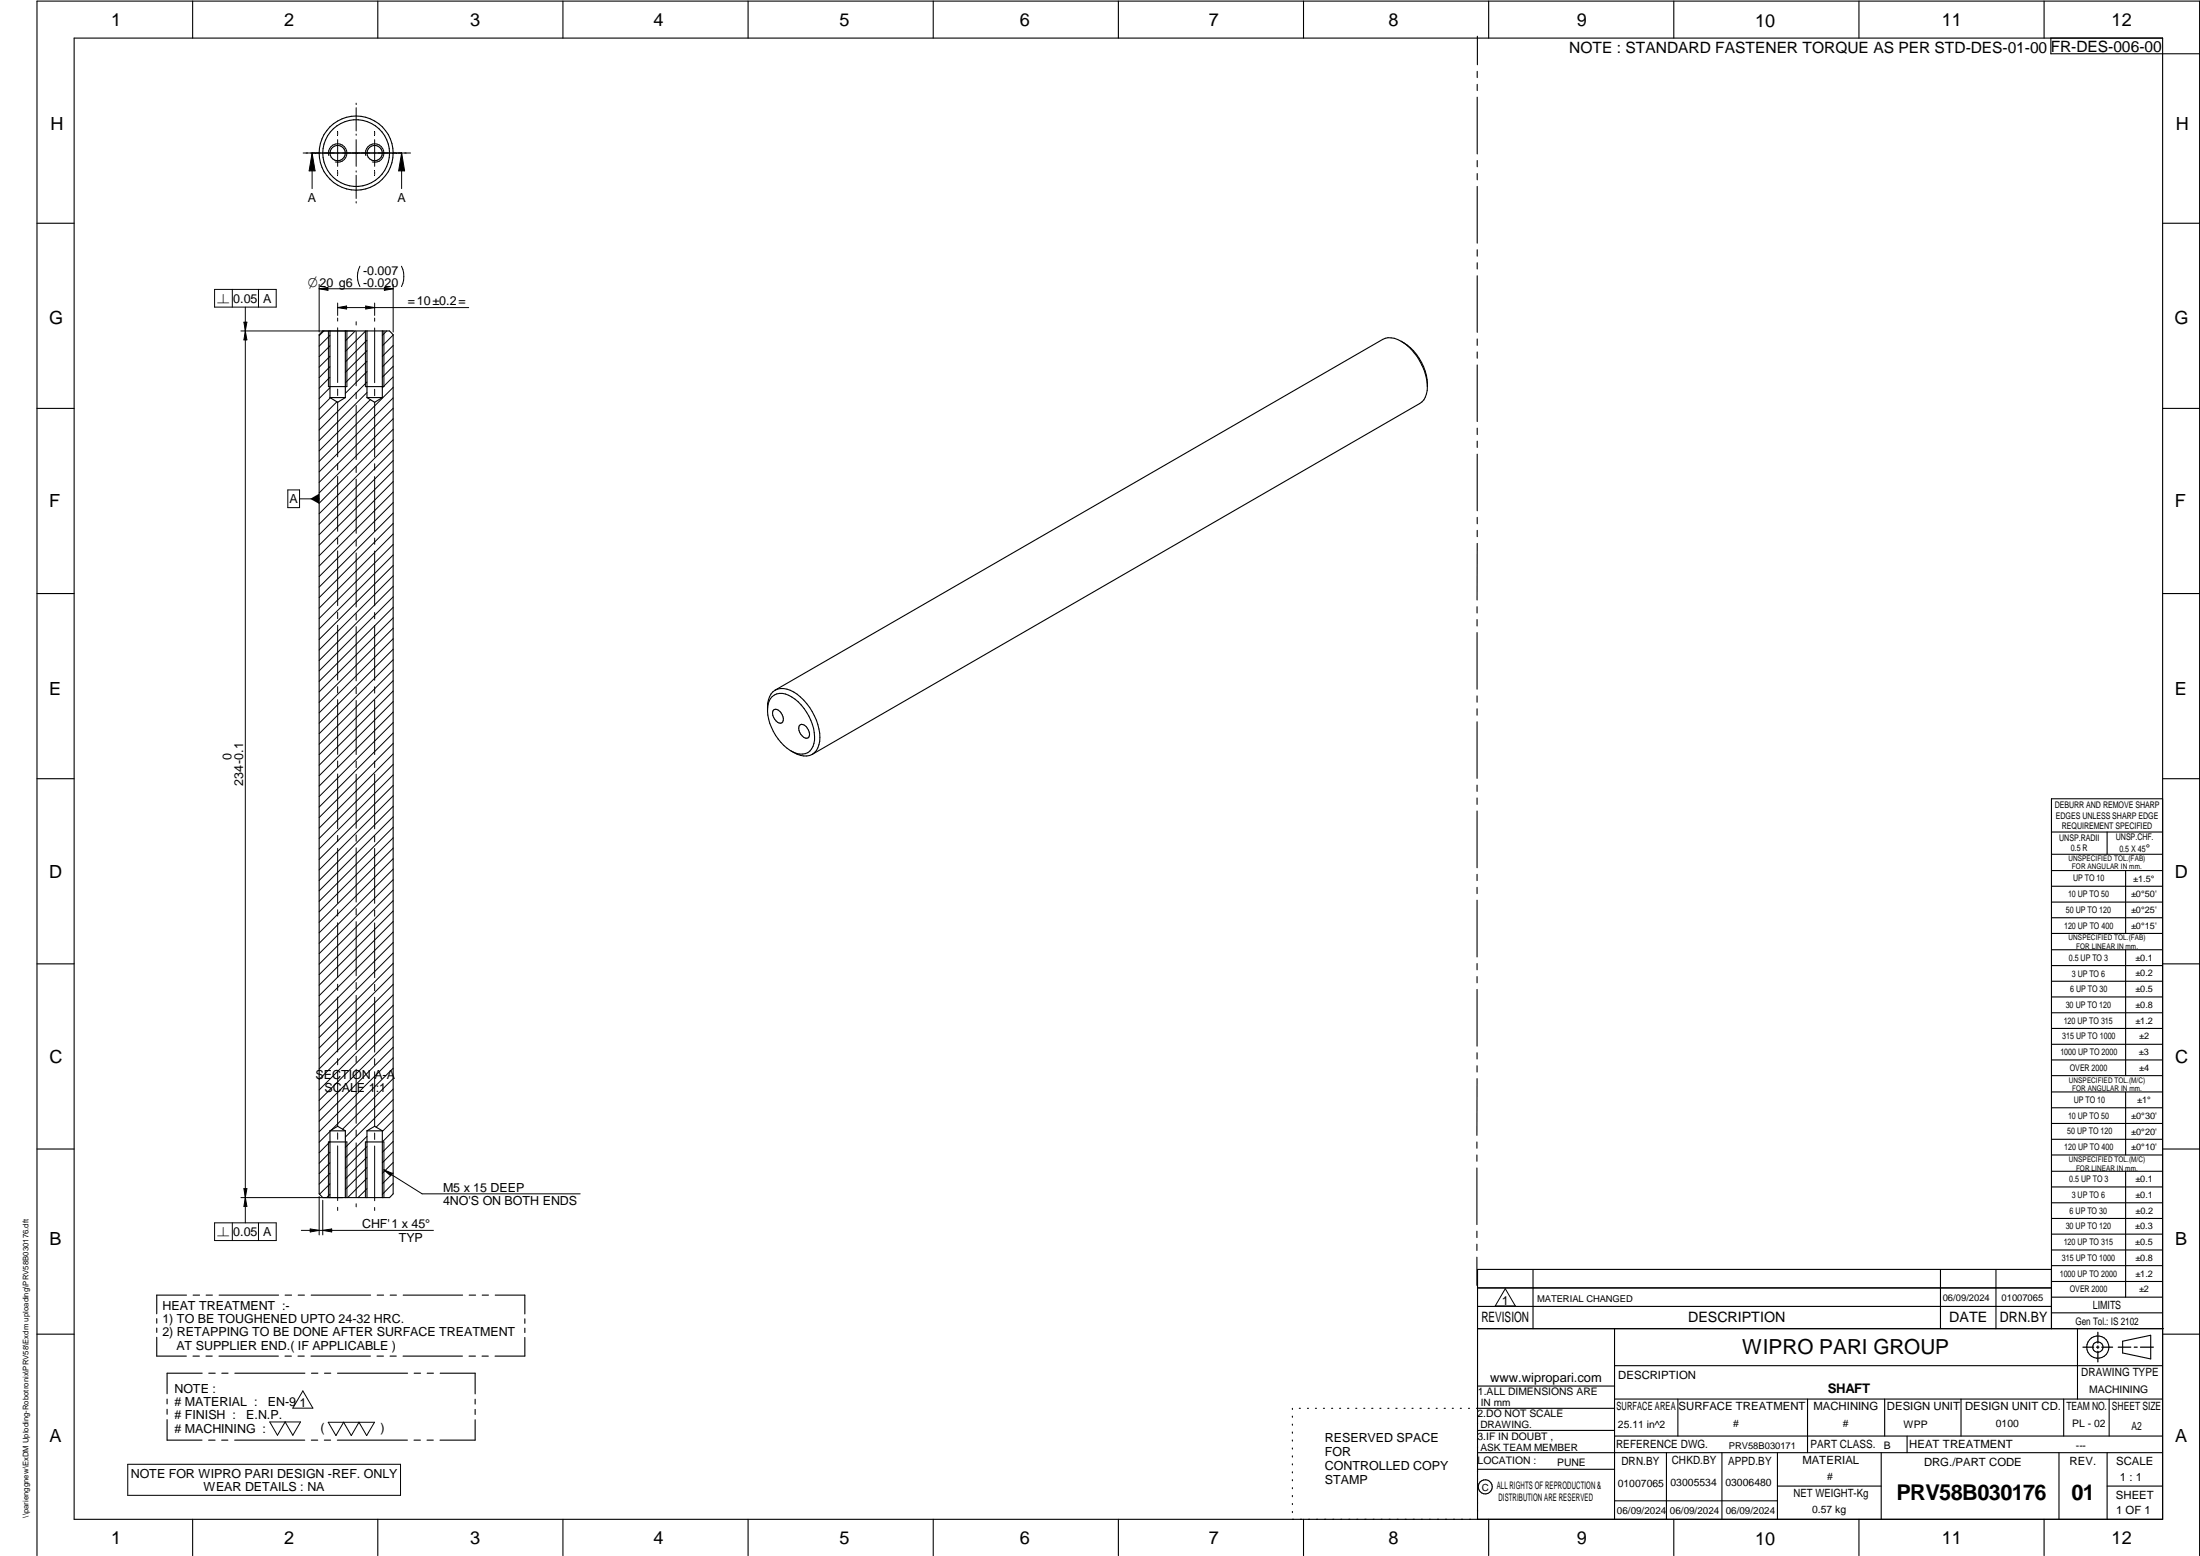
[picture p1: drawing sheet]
<svg xmlns="http://www.w3.org/2000/svg" width="594mm" height="420mm" viewBox="0 0 594 420" stroke-linecap="round" stroke-linejoin="round" font-family="sans-serif">
<g fill="none" stroke="#000" stroke-width=".3">
<path d="M20 10.3h564v400h-564zM52 .3v10M102 .3v10M152 .3v10M202 .3v10M252 .3v10M302 .3v10M352 .3v10M398.9 19.3v1.7M398.9 9.8v7.7M402 .3v10M452 .3v10"/>
<path d="M502 .3v10M552 .3v10M553.8 10.3v4.2h40.3M398.9 22.8v1.7M398.9 26.2v15.4M398.9 43.3v1.7M398.9 46.9v1.7M398.9 50.3v15.4M10 60.3h10M398.9 67.4v1.8M398.9 71v1.6M398.9 74.5v15.2"/>
<path d="M584 60.3h10M87.2 89.4h18l1 1v232l-1 1h-18l-1-1v-232zM89.1 89.4v18M93.3 89.4v18M99.1 89.4v18M103.2 89.4v18M378.4 92.2a14 14 0 0 1 7 12.2M378.4 92.2a5.1 5.1 0 0 0-5-.5l-164.1 94.7M378.4 92.2a15.7 15.7 0 0 1 7 12.2M398.9 91.5v1.8M398.9 95v1.7M398.9 98.6v15.2"/>
<path d="M10 110.3h10M88.7 104.4h5M89.1 107.4h4.2M93.3 107.4l-2.1 1.2-2.1-1.2M98.7 104.4h5M99.1 107.4l2.1 1.2 2-1.2M99.1 107.4h4.1M385.4 104.4a5 5 0 0 1-2 4.6l-164.1 94.7M398.9 115.6v1.7M398.9 119.1v1.7M584 110.3h10M398.9 122.6v15.3"/>
<path d="M398.9 139.7v1.7M398.9 143.2v1.7M398.9 146.7v15.3M10 160.3h10M398.9 163.8v1.7M398.9 167.3v1.7M398.9 170.8v15.3M584 160.3h10M208.5 188.1a4.2 4.2 0 0 1 5.3 .1 13.3 13.3 0 0 1 6 12.5 3.5 3.5 0 0 1-5.5 2.4 13.4 13.4 0 0 1-6.9-13l.3-.8zM209 191.6a2.44 2.44 0 0 1 2.5 3 1.01 1.01 0 0 1-.9 .7 1.01 1.01 0 0 1-1-.6l-.4-.5a1.95 1.95 0 0 1-.2-2.6zM209.3 186.4a6.2 6.2 0 0 1 6.8 1.8 15.6 15.6 0 0 1 5.3 12 4.9 4.9 0 0 1-2.1 3.5M209.3 186.4a5.5 5.5 0 0 0-2 5.4"/>
<path d="M215.9 195.9a1.41 1.41 0 0 1 2.1 .7 1.95 1.95 0 0 1 .2 2.7 2.15 2.15 0 0 1-2.4-2zM398.9 187.9v1.7M398.9 191.4v1.7M398.9 194.9v15.3M10 210.3h10M213.6 202.8a5.9 5.9 0 0 0 5.7 .9M398.9 212v1.7M398.9 215.5v1.7M398.9 219v15.3M584 215.7h-30v143.1M584 210.3h10M398.9 236.1v1.7"/>
<path d="M398.9 239.6v1.7M554 224.7h30M554 230.7h30M554 235.1h30M554 239.3h30M569 224.7v6M574 235.1v17M398.9 243.1v15.3M554 243.6h30M554 247.8h30M554 252.1h30M554 256.5h30"/>
<path d="M574 256.5v33.9M10 260.3h10M398.9 260.2v1.7M398.9 263.7v1.7M398.9 267.2v15.3M554 260.7h30M554 265h30M554 269.2h30M554 273.5h30M554 277.7h30M584 260.3h10M398.9 284.3v1.7"/>
<path d="M398.9 287.8v1.7M398.9 291.3l-.1 15.3M554 282h30M554 286.2h30M554 290.4h30M554 294.9h30M554 299.1h30M574 294.9v17M10 310.3h10M88.7 308.4h5M89.1 305.4v18M89.1 305.4l2.1-1.3 2.1 1.3"/>
<path d="M89.1 305.4h4.2M93.3 305.4v18M98.7 308.4h5M99.1 305.4v18M99.1 305.4l2.1-1.3 2 1.3M99.1 305.4h4.1M103.2 305.4v18M398.8 308.4v1.6M398.8 311.9v1.7M398.8 315.4v15.3M554 303.4h30M554 307.6h30"/>
<path d="M554 311.9h30M554 316.3h30M574 316.3v34M584 310.3h10M398.8 332.4v1.8M398.8 336v1.7M398.8 339.5v7.6M554 320.5h30M554 324.8h30M554 329h30M554 333.2h30M554 337.5h30"/>
<path d="M42.3 356.1v1.2M42.3 358.6v1.2M50.4 349.7h-8.1v5.1M52.1 349.7h1.8M55.7 349.7h1.7M59.2 349.7h16M77 349.7h1.7M80.5 349.7h1.7M84 349.7h16.1M101.8 349.7h1.8M105.4 349.7h1.7M108.9 349.7h16"/>
<path d="M126.7 349.7h1.7M130.2 349.7h1.7M133.7 349.7h8v5.1M141.7 356.1v1.2M141.7 358.6v1.2M399 358.8h185.2M399 352.8h155M399 347.8h155M414 342.8v16M436 358.8v51.5M524 342.8v16M539 342.8v16"/>
<path d="M554 341.8h30M554 346h30M554 350.3h30M554 354.5h30M554 342.8h-155v67.5M561 358.8v19M10 360.3h10M42.3 361.1v5.1h8M45.1 377.8v1.3M52.1 366.2h1.7M54.6 370.8h-9.5v5.5M55.6 366.2h1.7"/>
<path d="M56.4 370.8h1.7M59.1 366.2h16.1M59.9 370.8h1.7M63.4 370.8h18.9M77 366.2h1.7M80.5 366.2h1.7M84 366.2h16M84.1 370.8h1.7M87.6 370.8h1.7M91.1 370.8h19M101.8 366.2h1.7M105.3 366.2h1.7"/>
<path d="M108.8 366.2h16.1M111.8 370.8h1.8M115.4 370.8h1.6M118.9 370.8h9.4v5.6M126.7 366.2h1.7M128.3 377.8v1.3M130.2 366.2h1.7M141.7 361.1v5.1h-8M399 374.3h37M436 368.8h148M436 377.8h148M453.1 377.8v10"/>
<path d="M488.1 377.8v14.5M508.9 377.8v10M529.5 377.8v10M557.3 377.8v10M569.5 377.8v10M573.2 362.2l7.6-1.6v6.3l-7.6-1.6zM584 360.3h10M45.1 383.3v5.6h9.5M45.1 380.5v1.4M56.3 388.9h1.8M59.9 388.9h1.6M63.4 388.9h18.9"/>
<path d="M84.1 388.9h1.7M87.6 388.9h1.7M91.1 388.9h18.9M111.8 388.9h1.7M115.3 388.9h1.7M128.3 383.4v5.5h-9.5M128.3 380.6v1.3M349 380.3v.3M349 382.4v.3M349 384.6v.3M349 386.7v.3M349 388.8v.3"/>
<path d="M349 391v.3M349 393.1v.3M349 395.3v.3M349 397.4v.3M349 399.5v.3M350.9 380.3h.2M353.1 380.3h.2M355.2 380.3h.3M357.4 380.3h.3M359.6 380.3h.3M361.7 380.3h.3M363.9 380.3h.3"/>
<path d="M366.1 380.3h.3M368.3 380.3h.2M370.4 380.3h.3M372.6 380.3h.3M374.8 380.3h.3M376.9 380.3h.4M379.1 380.3h.3M381.3 380.3h.3M383.4 380.3h.4M385.6 380.3h.3M387.8 380.3h.3M390 380.3h.3"/>
<path d="M392.2 380.3h.3M394.3 380.3h.3M396.5 380.3h.3M398.7 380.3h37.3M399 386.2h37M399 396.7h37M436 387.8h148M450 392.3v18M465 392.3v18M480 392.3v18M508 392.3v18M515 387.8v4.5"/>
<path d="M556 392.3v18M569 392.3v18M584 392.3h-185M52 410.3v9.7M102 410.3v9.7M152 410.3v9.7M202 410.3v9.7M252 410.3v9.7M302 410.3v9.7M349 401.7v.3M349 403.8v.4M349 406v.3"/>
<path d="M349 408.1v.3M352 410.3v9.7M402 410.3v9.7M436 405.3h44M452 410.3v9.7M480 401.3h28M502 410.3v9.7M552 410.3v9.7M569 401.3h15M10 420v-419.7h584v419.7"/>
<circle cx="91.2" cy="41.3" r="2.07"/>
<circle cx="96.2" cy="41.3" r="10"/>
<circle cx="96.2" cy="41.3" r="9"/>
<circle cx="101.2" cy="41.3" r="2.06"/>
<circle cx="566.5" cy="363.8" r="2.99"/>
<circle cx="566.5" cy="363.7" r="1.41"/>
<circle cx="401.1" cy="401.5" r="1.9"/>
</g>
<g fill="none" stroke="#000" stroke-width=".27">
<path d="M91.2 35.6v.8M91.2 37.7v7.2M96.2 27.9v.3M96.2 29.1v6.2M96.2 36.2v.3M96.2 37.7v7.2M101.2 37.7v7.2M101.2 35.6v.8M81.9 41.3h29M84.3 41.3l.8 4.8h-1.6zM84.3 41.3v9.6M88.8 42a2.49 2.49 0 0 1 2.1-3.2 2.49 2.49 0 0 1 2.8 2.7 2.49 2.49 0 0 1-3.2 2.2"/>
<path d="M91.2 46.3v.8M96.2 46.1v.4M96.2 47.3v6.3M96.2 54.4v.4M98.8 42a2.49 2.49 0 0 1 2.1-3.2 2.49 2.49 0 0 1 2.7 2.7 2.49 2.49 0 0 1-3.1 2.2M101.2 46.3v.8M108.5 41.3l.8 4.8h-1.7zM108.5 41.3v9.6M57.9 78.1h16.7v4.8h-16.7zM62.7 78.1v4.8M69.8 78.1v4.8M86.2 78h20"/>
<path d="M86.2 76.8v12.9M86.2 78l2.4-.4v.8zM97.2 71.9a5.9 5.9 0 0 0 0 5.5M103.8 77.6l2.4 .4-2.4 .4zM106.2 76.8v12.9M108.4 71.9a6.3 6.3 0 0 1 0 5.5M65.1 89.4h30.4M65.9 87h.8l-.5 2.4zM66.2 89.4l.5 2.4h-.8zM66.2 82.9v247.3M87.5 89.4l-1.3 1.2M88.7 89.4v15"/>
<path d="M89.1 96.2l-2.9 2.9M89.1 90.6l-2.9 2.9M89.1 93.4l-2.9 2.9M89.1 99l-2.9 3M91.2 81.8v3.4M91.2 85.9v.8M91.2 88.5v14.8M91.2 83.1l2.4-.5v.8zM91.2 83.1h35.4M93.7 89.4v15M95.9 89.4l-2.6 2.7M96.2 86.9v.9"/>
<path d="M96.2 89.5v14.7M98.7 89.4v15M98.8 82.6l2.4 .5-2.4 .3zM98.8 89.4l-5.5 5.5M99.1 91.9l-5.8 5.8M99.1 94.7l-5.8 5.8M99.1 97.5l-5.8 5.9M101.2 81.8v3.4M101.2 85.9v.8M101.2 88.6v14.7M103.7 89.4v15M104.4 89.4l-1.2 1.2"/>
<path d="M106.2 90.5l-3 2.9M106.2 93.3l-3 2.9M106.2 96.1l-3 3M106.2 98.9l-3 3M89.1 101.9l-2.9 2.9M89.1 104.7l-2.9 2.9M89.2 107.4l-3 3M91 108.5l-4.8 4.8M91.2 105.1v1.7M91.2 108.6v14.8M96.2 106v1.7M96.2 109.5v14.6"/>
<path d="M99.1 100.3l-5.8 5.9M99.1 103.2l-12.9 12.9M99.1 106l-12.9 13M100 107.9l-13.8 13.9M101.2 105.1v1.7M101.2 108.6v14.8M106.2 104.6l-20 20M106.2 107.4l-20 20M106.2 110.2l-20 20.1M106.2 113.1l-20 20M106.2 115.9l-20 20M106.2 118.7l-20 20"/>
<path d="M106.2 101.8l-3 2.9M77.7 132.3h3.2v4.8h-3.2zM80.9 134.7h5.3M91.2 125.2v1.7M91.2 128.7v14.8M96.2 125.9v1.7M96.2 129.4v14.6M101.2 125.2v1.7M101.2 128.7v14.8M106.2 121.6l-20 20M106.2 124.4l-20 20M106.2 127.2l-20 20"/>
<path d="M106.2 130l-20 20.1M106.2 132.9l-20 20M106.2 135.7l-20 20M106.2 138.6l-20 19.9M91.2 145.2v1.7M91.2 148.8v14.7M96.2 145.8v1.7M96.2 149.3v14.6M101.2 145.3v1.7M101.2 148.8v14.8M106.2 141.4l-20 20M106.2 144.2l-20 20"/>
<path d="M106.2 147l-20 20M106.2 149.9l-20 19.9M106.2 152.7l-20 20M106.2 155.5l-20 20M106.2 158.3l-20 20.1M91.2 165.4v1.6M91.2 168.8v14.8M96.2 165.7v1.7M96.2 169.2v14.7M101.2 165.4v1.7M101.2 168.9v14.8M106.2 161.2l-20 19.9"/>
<path d="M106.2 164l-20 20M106.2 166.8l-20 20M106.2 169.6l-20 20.1M106.2 172.5l-20 20M106.2 175.3l-20 20M106.2 178.1l-20 20M91.2 185.4v1.7M91.2 188.9v14.8M96.2 185.6v1.7M96.2 189.1v14.7M101.2 185.5v1.7M101.2 189v14.8"/>
<path d="M106.2 181l-20 20M106.2 183.8l-20 20M106.2 186.6l-20 20M106.2 189.4l-20 20.1M106.2 192.3l-20 20M106.2 195.1l-20 20M106.2 198l-20 19.9M91.2 205.5v1.7M91.2 209v14.8M96.2 205.5v1.8M96.2 209v14.6M101.2 205.5v1.8"/>
<path d="M101.2 209v14.8M106.2 200.7l-20 20.1M106.2 203.6l-20 20M106.2 206.4l-20 20M106.2 209.3l-20 19.9M106.2 212.1l-20 20M106.2 214.9l-20 20M106.2 217.7l-20 20M91.2 225.6v1.7M91.2 229.1v14.8M96.2 225.5v1.7M96.2 228.9v14.7"/>
<path d="M101.2 225.6v1.7M101.2 229.1v14.8M106.2 220.6l-20 19.9M106.2 223.4l-20 20M106.2 226.2l-20 20M106.2 229l-20 20M106.2 231.9l-20 20M106.2 234.7l-20 20M106.2 237.5l-20 20M91.2 245.7v1.7M91.2 249.2v14.7M96.2 245.4v1.7"/>
<path d="M96.2 248.9v14.6M101.2 245.7v1.7M101.2 249.2v14.8M106.2 240.4l-20 19.9M106.2 243.2l-20 20M106.2 246l-20 20M106.2 248.8l-20 20.1M106.2 251.7l-20 20M106.2 254.5l-20 20M106.2 257.3l-20 20M91.2 265.8v1.7M91.2 269.2v14.9"/>
<path d="M96.2 265.3v1.7M96.2 268.8v14.6M101.2 265.8v1.7M101.2 269.3v14.8M106.2 260.1l-20 20.1M106.2 263l-20 20M106.2 265.8l-20 20M106.2 268.6l-20 20M106.2 271.5l-20 20M106.2 274.3l-20 20M106.2 277.1l-20 20M106.2 280l-20 20"/>
<path d="M91.2 285.8v1.7M91.2 289.3v14.8M96.2 285.2v1.7M96.2 288.7v14.6M101.2 285.9v1.7M101.2 289.4v14.8M106.2 288.5l-16.8 16.7M106.2 299.8l-4.6 4.6M106.2 291.3l-13.7 13.6M106.2 294.1l-12.9 12.9M106.2 296.9l-12.9 12.9M106.2 282.8l-20 20"/>
<path d="M106.2 285.6l-20 20M88.7 308.4v15M89.1 319.7l-2.8 2.8M89.1 311.1l-2.9 3M89.1 314l-2.9 2.9M89.1 316.8l-2.9 2.9M89.1 305.5l-2.9 2.9M89.1 308.3l-2.9 3M91.2 305.9v1.7M91.2 309.4v14.8M93.7 308.4v15M96.2 305.1v1.7"/>
<path d="M96.2 308.6v14.7M98.7 308.4v15M99.1 309.6l-5.8 5.9M99.1 312.5l-5.8 5.8M99.1 315.3l-5.8 5.9M99.1 318.1l-5.2 5.3M99.1 306.8l-5.8 5.9M101.2 305.9v1.8M101.2 309.5v14.7M103.7 308.4v15M103.7 315.9l10.3 6.5h42.7M103.7 315.9l2.2 .9-.4 .7z"/>
<path d="M106.2 302.6l-3 2.9M106.2 305.4l-3 3M106.2 308.2l-3 2.9M106.2 311.1l-3 2.9M106.2 313.9l-3 2.9M106.2 316.7l-3 3M106.2 319.5l-3 3M57.9 330.2h16.7v4.8h-16.7zM62.7 330.2v4.8M65.1 323.4h27.4M65.9 321h.8l-.5 2.4zM66.2 323.4l.5 2.4h-.8z"/>
<path d="M69.8 330.2v4.8M81.4 332.2h35.6M83.8 331.9l2.4 .3-2.4 .5zM86.2 323.1v10.4M87.2 324.1v9.4M87.2 332.2l2.4-.3v.8zM89.1 322.5l-.9 .9M91.2 326v.9M96.2 325v.9M99.1 321l-2.4 2.4M101.2 326.1v.8M406.5 348l2.7 4.6h-5.4z"/>
<path d="M81.8 375.6l2.7 4.6h-5.4zM34.5 395.4h73.7v8.4h-73.7zM72.8 384h8.3l-2 3.6-2.1-3.6-2.1 3.6zM88.6 384h12.5l-2.1 3.6-2.1-3.6-2 3.6-2.1-3.6-2.1 3.6z"/>
</g>
<path d="M566.5 359.7v3M562.5 363.8h2.9M566.1 363.8h.7M566.5 363.4v.7M566.5 364.9v2.8M567.6 363.8h2.9M572 363.8h3.4M576.3 363.8h.8M578 363.8h3.5" fill="none" stroke="#000" stroke-width=".34"/>
<g fill="#000">
<path d="M84.3 41.3l.8 4.8h-1.6zM108.5 41.3l.8 4.8h-1.7zM86.2 78l2.4-.4v.8zM103.8 77.6l2.4 .4-2.4 .4zM66.2 89.4l.5 2.4h-.8zM65.9 87h.8l-.5 2.4zM91.2 83.1l2.4-.5v.8zM98.8 82.6l2.4 .5-2.4 .3zM83.8 134.7l2.4-1.4v2.8zM103.7 315.9l2.2 .9-.4 .7zM65.9 321h.8l-.5 2.4zM66.2 323.4l.5 2.4h-.8z"/>
<path d="M83.8 331.9l2.4 .3-2.4 .5zM87.2 332.2l2.4-.3v.8z"/>
</g>
<g font-size="5.9">
<text x="512.1" y="405.1">PRV58B030176</text>
<text x="559.4" y="405.1">01</text>
</g>
<text font-size="5.6" x="470.5" y="365.5">WIPRO PARI GROUP</text>
<g font-size="4.9">
<text x="30" y="6.9">1</text>
<text x="76.7" y="6.9">2</text>
<text x="127" y="6.9">3</text>
<text x="176.5" y="6.9">4</text>
<text x="226.7" y="6.9">5</text>
<text x="275.4" y="6.9">6</text>
<text x="326.4" y="6.9">7</text>
<text x="375" y="6.9">8</text>
<text x="425.8" y="6.9">9</text>
<text x="473.9" y="7.3">10</text>
<text x="524.3" y="6.9">11</text>
<text x="570.2" y="6.9">12</text>
<text x="13.6" y="35.1">H</text>
<text x="587.6" y="35.1">H</text>
<text x="13.2" y="87.5">G</text>
<text x="587.2" y="87.5">G</text>
<text x="13.2" y="137">F</text>
<text x="587.2" y="137">F</text>
<text x="13.2" y="187.6">E</text>
<text x="587.2" y="187.6">E</text>
<text x="13.2" y="237">D</text>
<text x="587.2" y="237">D</text>
<text x="13.4" y="287.1">C</text>
<text x="587.4" y="287.1">C</text>
<text x="13.4" y="336.2">B</text>
<text x="587.4" y="336.2">B</text>
<text x="13.4" y="389.3">A</text>
<text x="587.4" y="389.3">A</text>
<text x="30" y="416.9">1</text>
<text x="76.7" y="416.9">2</text>
<text x="127" y="416.9">3</text>
<text x="176.5" y="416.9">4</text>
<text x="226.7" y="416.9">5</text>
<text x="275.4" y="416.9">6</text>
<text x="326.4" y="416.9">7</text>
<text x="375" y="416.9">8</text>
<text x="425.8" y="416.9">9</text>
<text x="473.9" y="417.3">10</text>
<text x="524.3" y="416.9">11</text>
<text x="570.2" y="416.9">12</text>
</g>
<g font-size="4.2">
<text x="423.7" y="14.3">NOTE : STANDARD FASTENER TORQUE AS PER STD-DES-01-00</text>
<text x="553.8" y="14">FR-DES-006-00</text>
</g>
<g font-size="3.9">
<text x="400" y="357.1">REVISION</text>
<text x="455.9" y="357.1">DESCRIPTION</text>
<text x="526.4" y="357.1">DATE</text>
<text x="540" y="357.1">DRN.BY</text>
</g>
<g font-size="3.7">
<text x="83.1" y="77.4">O</text>
<text x="58.7" y="81.7">n</text>
<text x="58.7" y="333.8">n</text>
</g>
<text font-size="3.6" x="493.6" y="376.1">SHAFT</text>
<text font-size="3.5" x="402.4" y="373.3">www.wipropari.com</text>
<g font-size="3.4">
<text x="83.1" y="54.5">A</text>
<text x="107.4" y="54.5">A</text>
<text x="86.3" y="77.4">20 g6</text>
<text x="98" y="74.3">-0.007</text>
<text x="98" y="77.4">-0.020</text>
<text x="63" y="81.7">0.05 A</text>
<text x="110.1" y="82.5">=10±0.2=</text>
<text x="78.2" y="135.9">A</text>
<text x="62.5" y="205.1" transform="rotate(-90 62.5 205.1)">0</text>
<text x="65.7" y="212.3" transform="rotate(-90 65.7 212.3)">234-0.1</text>
<text x="85.2" y="291.3">SECTION A-A</text>
<text x="87.6" y="294.9">SCALE 1:1</text>
<text x="119.6" y="321.8">M5 x 15 DEEP</text>
<text x="119.6" y="325.4">4NO'S ON BOTH ENDS</text>
<text x="63" y="333.8">0.05 A</text>
<text x="97.8" y="331.6">CHF'1 x 45°</text>
<text x="107.7" y="335.2">TYP</text>
<text x="43.9" y="353.7">HEAT TREATMENT :-</text>
<text x="405.5" y="352.3">1</text>
<text x="43.9" y="357.3">1) TO BE TOUGHENED UPTO 24-32 HRC.</text>
<text x="43.9" y="360.8">2) RETAPPING TO BE DONE AFTER SURFACE TREATMENT</text>
<text x="47.6" y="364.4">AT SUPPLIER END.( IF APPLICABLE )</text>
<text x="47.1" y="376">NOTE :</text>
<text x="47.1" y="379.6"># MATERIAL :</text>
<text x="47.1" y="383.2"># FINISH :</text>
<text x="66.5" y="383.2">E.N.P.</text>
<text x="72.3" y="379.6">EN-9</text>
<text x="80.9" y="379.9">1</text>
<text x="47.1" y="386.8"># MACHINING :</text>
<text x="86.6" y="386.7">(</text>
<text x="102.7" y="386.7">)</text>
<text x="357.8" y="389.5">RESERVED SPACE</text>
<text x="357.8" y="393.3">FOR</text>
<text x="35.3" y="399">NOTE FOR WIPRO PARI DESIGN -REF. ONLY</text>
<text x="357.8" y="397">CONTROLLED COPY</text>
<text x="357.8" y="400.8">STAMP</text>
<text x="55" y="402.6">WEAR DETAILS : NA</text>
</g>
<g font-size="3.1">
<text x="565.1" y="353.5">LIMITS</text>
<text x="562" y="371.7">DRAWING TYPE</text>
<text x="437" y="372.3">DESCRIPTION</text>
<text x="436.5" y="380.8">SURFACE AREA</text>
<text x="453.3" y="380.8">SURFACE TREATMENT MACHINING</text>
<text x="509.5" y="380.8">DESIGN UNIT DESIGN UNIT CD.</text>
<text x="558" y="380.6">TEAM NO.</text>
<text x="570.3" y="380.7">SHEET SIZE</text>
<text x="575.6" y="386.1">A2</text>
<text x="436.4" y="391.1">REFERENCE DWG.</text>
<text x="437.8" y="395.5">DRN.BY</text>
<text x="451.4" y="395.4">CHKD.BY</text>
<text x="466.6" y="395.5">APPD.BY</text>
<text x="486.7" y="395.4">MATERIAL</text>
<text x="488.9" y="390.9">PART CLASS.</text>
<text x="515.6" y="390.9">HEAT TREATMENT</text>
<text x="519.6" y="395.9">DRG./PART CODE</text>
<text x="558.9" y="395.5">REV.</text>
<text x="571.4" y="395.6">SCALE</text>
<text x="572.5" y="399.9">1 : 1</text>
<text x="484.3" y="404.2">NET WEIGHT-Kg</text>
<text x="571.4" y="404.7">SHEET</text>
<text x="571.4" y="408.8">1 OF 1</text>
</g>
<text font-size="3" x="579.5" y="230.1">°</text>
<g font-size="2.8">
<text x="560.4" y="357.7">Gen Tol.: IS 2102</text>
<text x="399.1" y="376.6">1.ALL DIMENSIONS ARE</text>
<text x="564.2" y="376.2">MACHINING</text>
<text x="399" y="382.7">2.DO NOT SCALE</text>
<text x="399" y="388.7">3.IF IN DOUBT ,</text>
<text x="436.9" y="385.5">25.11 in^2</text>
<text x="468" y="385.3">#</text>
<text x="497.6" y="385.2">#</text>
<text x="514" y="385.5">WPP</text>
<text x="538.9" y="385.4">0100</text>
<text x="559.6" y="385.3">PL - 02</text>
<text x="399" y="395.4">LOCATION :</text>
<text x="420.5" y="396">PUNE</text>
<text x="508.7" y="391.2">B</text>
<text x="560.6" y="391.2">---</text>
<text x="404.2" y="402">ALL RIGHTS OF REPRODUCTION &amp;</text>
<text x="436.8" y="401.5">01007065</text>
<text x="451.1" y="401.3">03005534</text>
<text x="465.9" y="401.3">03006480</text>
<text x="493.4" y="399.5">#</text>
<text x="404.7" y="405.4">DISTRIBUTION ARE RESERVED</text>
<text x="489.3" y="408.5">0.57 kg</text>
</g>
<g font-size="2.7">
<text x="399.9" y="379.7">IN mm</text>
<text x="399.7" y="385.7">DRAWING.</text>
<text x="399.7" y="391.8">ASK TEAM MEMBER</text>
<text x="400.1" y="402.5">C</text>
<text x="436.6" y="408.7">06/09/2024</text>
<text x="450.9" y="408.8">06/09/2024</text>
<text x="466" y="408.9">06/09/2024</text>
</g>
<g font-size="2.5">
<text x="554.9" y="218.3">DEBURR AND REMOVE SHARP</text>
<text x="555.2" y="221">EDGES UNLESS SHARP EDGE</text>
<text x="556.1" y="227.1">UNSP.RADII</text>
<text x="556.8" y="223.8">REQUIREMENT SPECIFIED</text>
<text x="571.4" y="226.9">UNSP.CHF.</text>
<text x="559.2" y="229.9">0.5 R</text>
<text x="572.3" y="230.1">0.5 X 45</text>
<text x="559.8" y="238">UP TO 10</text>
<text x="576.1" y="238.1">±1.5°</text>
<text x="558.5" y="242.2">10 UP TO 50</text>
<text x="575.5" y="242.3">±0°50'</text>
<text x="557.4" y="250.7">120 UP TO 400</text>
<text x="557.9" y="246.5">50 UP TO 120</text>
<text x="575.5" y="250.7">±0°15'</text>
<text x="575.5" y="246.5">±0°25'</text>
<text x="558.7" y="259.4">0.5 UP TO 3</text>
<text x="559.5" y="263.7">3 UP TO 6</text>
<text x="576.6" y="263.6">±0.2</text>
<text x="576.6" y="259.4">±0.1</text>
<text x="559" y="267.9">6 UP TO 30</text>
<text x="576.6" y="267.9">±0.5</text>
<text x="557.8" y="272.2">30 UP TO 120</text>
<text x="576.6" y="272.2">±0.8</text>
<text x="556.9" y="280.7">315 UP TO 1000</text>
<text x="557.3" y="276.4">120 UP TO 315</text>
<text x="576.6" y="276.4">±1.2</text>
<text x="577.7" y="280.7">±2</text>
<text x="556.4" y="284.9">1000 UP TO 2000</text>
<text x="577.6" y="284.9">±3</text>
<text x="558.9" y="289.2">OVER 2000</text>
<text x="577.7" y="289.3">±4</text>
<text x="560" y="297.9">UP TO 10</text>
<text x="577.1" y="297.9">±1°</text>
<text x="558.5" y="302.1">10 UP TO 50</text>
<text x="575.5" y="302.1">±0°30'</text>
<text x="557.4" y="310.6">120 UP TO 400</text>
<text x="558.2" y="306.3">50 UP TO 120</text>
<text x="575.5" y="310.6">±0°10'</text>
<text x="575.5" y="306.4">±0°20'</text>
<text x="558.8" y="319.2">0.5 UP TO 3</text>
<text x="559.4" y="323.4">3 UP TO 6</text>
<text x="576.6" y="319.2">±0.1</text>
<text x="576.6" y="323.5">±0.1</text>
<text x="558.9" y="327.7">6 UP TO 30</text>
<text x="576.7" y="327.7">±0.2</text>
<text x="557.8" y="332">30 UP TO 120</text>
<text x="576.6" y="332">±0.3</text>
<text x="556.8" y="340.5">315 UP TO 1000</text>
<text x="557.3" y="336.3">120 UP TO 315</text>
<text x="576.6" y="336.3">±0.5</text>
<text x="576.6" y="340.5">±0.8</text>
<text x="556.2" y="344.7">1000 UP TO 2000</text>
<text x="576.6" y="344.7">±1.2</text>
<text x="415.1" y="351.5">MATERIAL CHANGED</text>
<text x="524.6" y="351.2">06/09/2024</text>
<text x="540.5" y="351.3">01007065</text>
<text x="558.9" y="349">OVER 2000</text>
<text x="577.6" y="349">±2</text>
<text x="466.9" y="391.2">PRV58B030171</text>
</g>
<g font-size="2.1">
<text x="558.5" y="232.4">UNSPECIFIED TOL.(FAB)</text>
<text x="559.5" y="234.7">FOR ANGULAR IN mm.</text>
<text x="558.6" y="253.9">UNSPECIFIED TOL.(FAB)</text>
<text x="560.7" y="256.3">FOR LINEAR IN mm.</text>
<text x="558.7" y="292.3">UNSPECIFIED TOL.(M/C)</text>
<text x="559.6" y="294.7">FOR ANGULAR IN mm.</text>
<text x="558.7" y="313.7">UNSPECIFIED TOL.(M/C)</text>
<text x="560.6" y="316.1">FOR LINEAR IN mm.</text>
<text x="7.7" y="409.8" transform="rotate(-90 7.7 409.8)">\\parienggnew\ExDM Uploding-Robotronix\PRV58\Exdm uploading\PRV58B030176.dft</text>
</g>
</svg>
